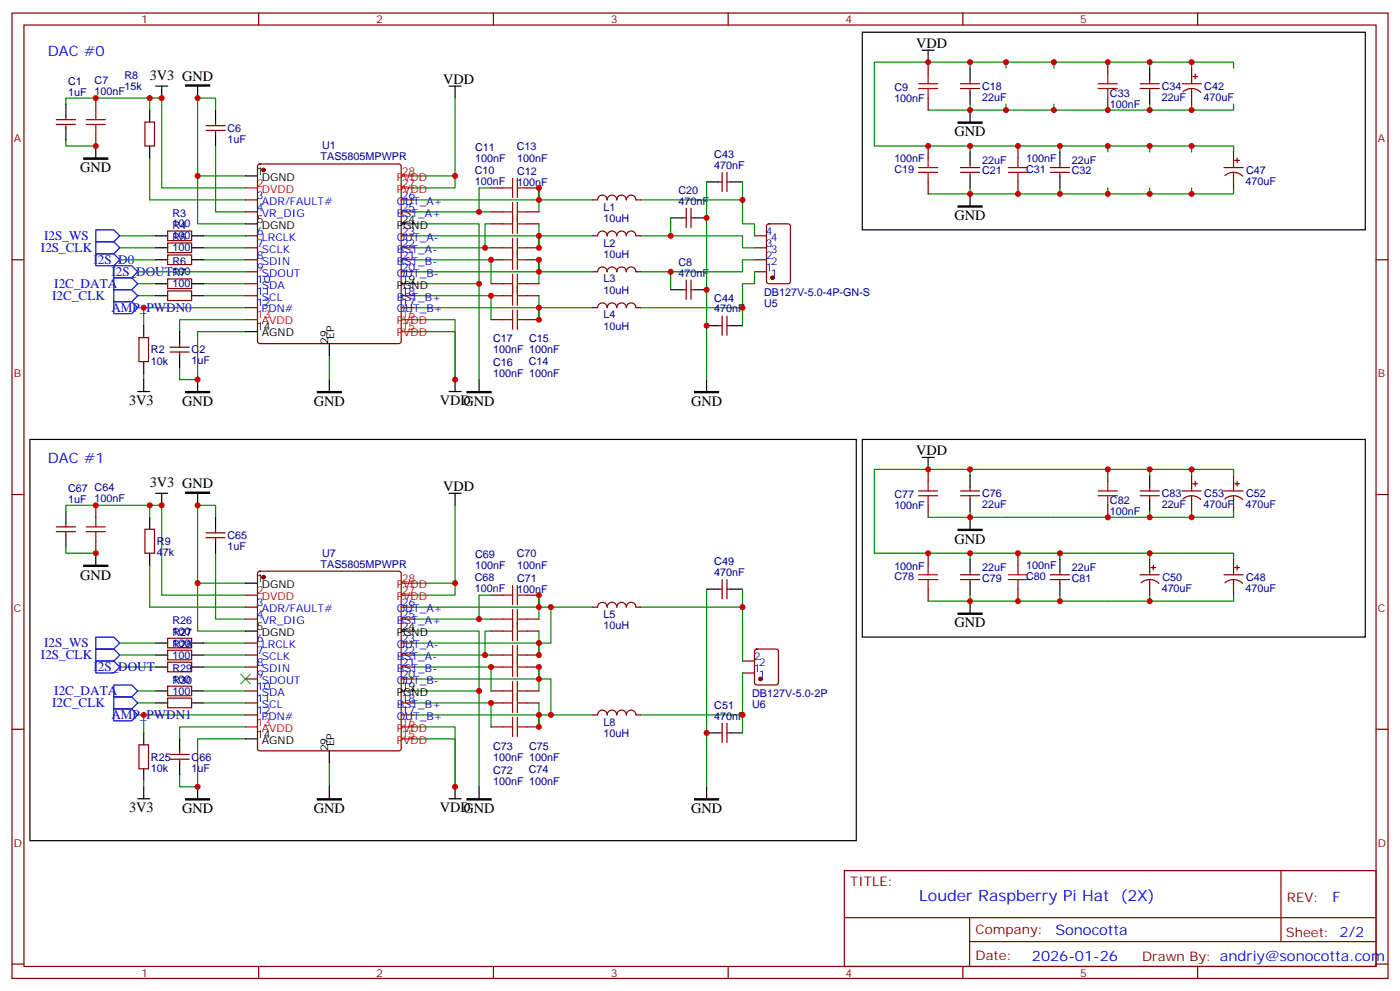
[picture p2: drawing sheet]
<svg xmlns="http://www.w3.org/2000/svg" width="412mm" height="292mm" viewBox="0 0 412 292" stroke-linecap="round" stroke-linejoin="round" font-family="sans-serif">
<g fill="none" stroke="#870000" stroke-width=".35">
<path d="M3.5 3.8h405.4v284.4h-405.4zM7.1 7.4h398.2v277.3h-398.2zM76.2 3.8v3.6M145.3 3.8v3.6M214.5 3.8v3.6M273.4 18.3v3.5M283.6 3.8v3.6M326.3 18.3v3.5M352.8 3.8v3.6M16.6 36.7h5.6M16.6 35.2h5.6M19.4 34.2v1"/>
<path d="M19.4 36.7v1M28.2 28.9v3.5M28.2 39.5v3.5M42.7 35.9h2.8v7.1h-2.8zM60.7 38.4h5.6M60.7 37h5.6M63.5 35.9v1.1M63.5 38.4v1.1M273.4 28.9v3.5M282.9 26.1h5.7M282.9 24.7h5.7M285.8 23.6v1.1"/>
<path d="M285.8 26.1v1M326.3 28.9v3.5M335.8 26.1h5.7M335.8 24.7h5.7M338.7 23.6v1.1M338.7 26.1v1M348.2 24.7h5.6M348.5 27a3.8 3.8 0 0 1 5.2 .2M351 20.1v4.6M351 26.1v4.6M351.4 22.5h1.4M352.1 21.8v1.4"/>
<path d="M72.3 58.9h3.5M76.1 48.5l.5-.2h40.9l.5 .2 .2 .5v51.5l-.3 .5-.4 .2h-40.9l-.5-.2-.3-.5v-51.5zM118.2 58.9h3.5M144.6 55.4h3.6M155.2 55.4h3.5M174.6 58.9h1.4M176 58.9a1.41 1.41 0 0 1 1.5-1.4 1.41 1.41 0 0 1 1.4 1.4M178.9 58.9a1.41 1.41 0 0 1 1.4-1.4 1.41 1.41 0 0 1 1.4 1.4M181.7 58.9a1.41 1.41 0 0 1 1.4-1.4 1.41 1.41 0 0 1 1.4 1.4M184.5 58.9a1.41 1.41 0 0 1 1.4-1.4 1.41 1.41 0 0 1 1.4 1.4h1.4M211.7 53.6h1M212.7 50.8v5.6"/>
<path d="M214.1 50.8v5.6M214.1 53.6h1.1M273.4 43v3.5M273.4 53.6v3.5M282.9 49.4h5.7M282.9 50.8h5.7M285.8 48.3v1.1M285.8 50.8v1M299.9 43v3.5M299.9 53.6v3.5M309.4 49.4h5.6M309.4 50.8h5.6"/>
<path d="M312.2 48.3v1.1M312.2 50.8v1M360.5 49.4h5.7M360.8 51.7a3.8 3.8 0 0 1 5.3 .2M363.4 44.8v4.6M363.4 50.8v4.6M363.7 47.2h1.4M364.4 46.5v1.4M3.5 76.5h3.6M49.4 75.1h7v2.8h-7zM49.4 71.6h7v2.8h-7zM49.4 68.1h7v2.8h-7z"/>
<path d="M72.3 76.5h3.5M72.3 73h3.5M72.3 62.4h3.5M72.3 69.5h3.5M118.2 76.5h3.5M118.2 73h3.5M118.2 62.4h3.5M118.2 69.5h3.5M144.6 76.5h3.6M144.6 65.9h3.6M144.6 73h3.6M144.6 62.4h3.6"/>
<path d="M155.2 76.5h3.5M155.2 65.9h3.5M155.2 73h3.5M155.2 62.4h3.5M174.6 69.5h1.4a1.41 1.41 0 0 1 1.5-1.4 1.41 1.41 0 0 1 1.4 1.4 1.41 1.41 0 0 1 1.4-1.4 1.41 1.41 0 0 1 1.4 1.4 1.41 1.41 0 0 1 1.4-1.4 1.41 1.41 0 0 1 1.4 1.4 1.41 1.41 0 0 1 1.4-1.4 1.41 1.41 0 0 1 1.4 1.4h1.4M201.1 64.2h1M202.1 61.3v5.7M203.6 61.3v5.7M203.6 64.2h1M222.2 76.5h3.6M222.2 73h3.6M222.2 69.5h3.6"/>
<path d="M226 66.1l.5-.2h5.6l.7 .5v16.5l-.4 .6-5.9 .1-.7-.5v-16.5zM405.3 76.5h3.6M40.9 99.4h2.8v7.1h-2.8zM49.4 85.7h7v2.8h-7zM49.4 82.2h7v2.8h-7zM72.3 83.6h3.5M72.3 87.1h3.5M72.3 80h3.5M72.3 90.6h3.5M118.2 87.1h3.5M118.2 80h3.5M118.2 90.6h3.5"/>
<path d="M144.6 83.6h3.6M144.6 94.2h3.6M144.6 87.1h3.6M155.2 83.6h3.5M155.2 94.2h3.5M155.2 87.1h3.5M174.6 80h1.4a1.41 1.41 0 0 1 1.5-1.4 1.41 1.41 0 0 1 1.4 1.5 1.41 1.41 0 0 1 1.4-1.5 1.41 1.41 0 0 1 1.4 1.5 1.41 1.41 0 0 1 1.4-1.5 1.41 1.41 0 0 1 1.4 1.5 1.41 1.41 0 0 1 1.4-1.5 1.41 1.41 0 0 1 1.4 1.5l1.4-.1M174.6 90.6h1.4a1.41 1.41 0 0 1 1.5-1.4 1.41 1.41 0 0 1 1.4 1.4 1.41 1.41 0 0 1 1.4-1.4 1.41 1.41 0 0 1 1.4 1.4 1.41 1.41 0 0 1 1.4-1.4 1.41 1.41 0 0 1 1.4 1.4 1.41 1.41 0 0 1 1.4-1.4 1.41 1.41 0 0 1 1.4 1.4h1.4M201.1 85.3h1M202.1 82.5v5.7M203.6 82.5v5.7M203.6 85.3h1"/>
<path d="M211.7 95.9h1M212.7 93.1v5.6M214.1 93.1v5.6M214.1 95.9h1.1M222.2 80h3.6M50.1 103.7h5.6M50.1 102.3h5.6M52.9 101.2v1.1M52.9 103.7v1M273.4 138.3v3.5M326.3 138.3v3.5M3.5 145.7h3.6"/>
<path d="M16.6 156.6h5.6M16.6 155.2h5.6M19.4 154.1v1.1M19.4 156.6v1.1M28.2 148.8v3.6M28.2 159.4v3.5M42.7 155.9h2.8v7h-2.8zM60.7 158.4h5.6M60.7 157h5.6M63.5 155.9v1.1M63.5 158.4v1M273.4 148.8v3.6"/>
<path d="M282.9 144.6h5.7M282.9 146h5.7M285.8 143.5v1.1M285.8 146v1.1M326.3 148.8v3.6M335.8 144.6h5.7M335.8 146h5.7M338.7 143.5v1.1M338.7 146v1.1M348.2 144.6h5.6M348.5 147a3.8 3.8 0 0 1 5.2 .2M351 140v4.6"/>
<path d="M351 146v4.6M351.4 142.5h1.4M352.1 141.8v1.4M360.5 144.6h5.7M360.8 147a3.8 3.8 0 0 1 5.3 .2M363.4 140v4.6M363.4 146v4.6M363.7 142.5h1.4M364.4 141.8v1.4M405.3 145.7h3.6M72.3 178.8h3.5M76.1 168.4l.5-.2h40.9l.5 .2 .2 .5v51.6l-.3 .4-.4 .3h-40.9l-.5-.3-.3-.4v-51.6z"/>
<path d="M118.2 178.8h3.5M144.6 175.3h3.6M155.2 175.3h3.5M174.6 178.8h1.4a1.41 1.41 0 0 1 1.5-1.4 1.41 1.41 0 0 1 1.4 1.4 1.41 1.41 0 0 1 1.4-1.4 1.41 1.41 0 0 1 1.4 1.4 1.41 1.41 0 0 1 1.4-1.4 1.41 1.41 0 0 1 1.4 1.4 1.41 1.41 0 0 1 1.4-1.4 1.41 1.41 0 0 1 1.4 1.4h1.4M211.7 173.5h1M212.7 170.7v5.7M214.1 170.7v5.7M214.1 173.5h1.1M273.4 162.9v3.6M273.4 173.5v3.6M282.9 169.3h5.7M282.9 170.7h5.7"/>
<path d="M285.8 168.2v1.1M285.8 170.7v1.1M299.9 162.9v3.6M299.9 173.5v3.6M309.4 169.3h5.6M309.4 170.7h5.6M312.2 168.2v1.1M312.2 170.7v1.1M335.8 169.3h5.7M336.1 171.7a3.8 3.8 0 0 1 5.3 .1M338.7 164.7v4.6M338.7 170.7v4.6"/>
<path d="M339 167.2h1.4M339.7 166.5v1.4M360.5 169.3h5.7M360.8 171.7a3.8 3.8 0 0 1 5.3 .1M363.4 164.7v4.6M363.4 170.7v4.6M363.7 167.2h1.4M364.4 166.5v1.4M49.4 188h7v2.8h-7zM49.4 191.5h7v2.8h-7zM49.4 195.1h7v2.8h-7zM72.3 182.4h3.5"/>
<path d="M72.3 189.4h3.5M72.3 192.9h3.5M72.3 196.5h3.5M72.3 200h3.5M118.2 182.4h3.5M118.2 189.4h3.5M118.2 192.9h3.5M118.2 196.5h3.5M118.2 200h3.5M144.6 182.4h3.6M144.6 192.9h3.6M144.6 196.5h3.6"/>
<path d="M144.6 185.9h3.6M155.2 182.4h3.5M155.2 192.9h3.5M155.2 196.5h3.5M155.2 185.9h3.5M218.7 194.7h3.5M218.7 198.2h3.5M222.5 191.4l.5-.2h5.6l.7 .4v9.4l-.5 .7-5.8 .1-.7-.5-.1-9.4zM3.5 214.8h3.6M40.9 219.4h2.8v7h-2.8zM49.4 202.1h7v2.8h-7zM49.4 205.6h7v2.9h-7z"/>
<path d="M72.3 203.5h3.5M72.3 207h3.5M72.3 210.6h3.5M118.2 207h3.5M118.2 210.6h3.5M144.6 203.5h3.6M144.6 207h3.6M144.6 214.1h3.6M155.2 203.5h3.5M155.2 207h3.5M155.2 214.1h3.5M174.6 210.6h1.4a1.41 1.41 0 0 1 1.5-1.4 1.41 1.41 0 0 1 1.4 1.4 1.41 1.41 0 0 1 1.4-1.4 1.41 1.41 0 0 1 1.4 1.4 1.41 1.41 0 0 1 1.4-1.4 1.41 1.41 0 0 1 1.4 1.4 1.41 1.41 0 0 1 1.4-1.4 1.41 1.41 0 0 1 1.4 1.4h1.4"/>
<path d="M211.7 215.9h1M212.7 213v5.7M214.1 213v5.7M214.1 215.9h1.1M405.3 214.8h3.6M50.1 223.6h5.6M50.1 222.2h5.6M52.9 221.2v1M52.9 223.6v1.1M248.7 256.4h156.6v28.3h-156.6zM377.3 256.5v20.8M248.7 270.3h156.5"/>
<path d="M285.6 277.3h119.6M285.6 270.3v14.1M3.5 284h3.6M76.2 284.7v3.5M145.3 284.7v3.5M214.5 284.7v3.5M283.6 284.7v3.5M352.8 284.7v3.5M405.3 284h3.6"/>
</g>
<g fill="none" stroke="#008700" stroke-width=".35">
<path d="M285.8 18.3v1.8M296.3 18.3h14.1v1.8M310.4 18.3h28.3v1.8M338.7 18.3h12.3v1.8M351 18.3h12.4v1.8M19.4 30.7v-1.8h24.7v3.5M44.1 28.9h3.5v26.5h24.7M63.5 32.4v-3.5h-5.3v22.9h14.1M134.1 28.9v26.5h-12.4M273.4 32.4h22.9M285.8 30.7v1.7M296.3 20.1v-1.8h-38.8v24.7h28.3v1.8"/>
<path d="M296.3 30.7v1.7h14.1v-1.7M338.7 30.7v1.7h-28.3M351 30.7v1.7h-12.3M363.4 30.7v1.7h-12.4M19.4 41.2v1.8h8.8M44.1 46.5v12.4h28.2M58.2 51.8v14.1h14.1M63.5 43v19.4h8.8M121.7 51.8h12.4M121.7 58.9h37M144.6 55.4h-3.5v7M174.6 58.9h-15.9v-3.5v7"/>
<path d="M188.7 58.9h30v7h3.5v3.6M208.1 53.6v58.2M218.7 53.6v5.3M285.8 55.4v1.7h-12.4M285.8 43h26.4v1.8M312.2 43h14.1v1.8M312.2 55.4v1.7h-26.4M326.3 43h12.4v1.8M326.3 55.4v1.7h-14.1M338.7 55.4v1.7h-12.4M338.7 43h24.7v1.8M351 43v1.8"/>
<path d="M351 55.4v1.7M363.4 55.4v1.7h-24.7M35.3 76.5h10.6M35.3 69.5h10.6M35.3 73h10.6M60 76.5h12.3M60 69.5h12.3M60 73h12.3M121.7 65.9h19.4v17.7M121.7 73h22.9M121.7 76.5h22.9v7.1M121.7 62.4h22.9"/>
<path d="M121.7 69.5h37M144.6 65.9h-1.7v7.1M158.7 65.9v7.1v-3.5h15.9M188.7 69.5h30v3.5h3.5M197.6 64.2v5.3M222.2 76.5h-3.5v3.5h-30M40.6 87.1h5.3M40.6 83.6h5.3M40.6 90.6h31.7M40.6 80h31.7M42.3 90.6v5.3M60 87.1h12.3"/>
<path d="M60 83.6h12.3M72.3 94.2h-19.4v3.5M72.3 97.7h-14.1v14.1h-5.3v-3.5M121.7 94.2h12.4v17.6v-14.1h-12.4M121.7 83.6h19.4v28.2M121.7 87.1h22.9v7.1M121.7 90.6h52.9M121.7 80h37M158.7 87.1v7.1M174.6 80h-15.9v-3.5v7.1M197.6 80v5.3M218.7 90.6v5.3"/>
<path d="M222.2 80v3.6h-3.5v7h-30M42.3 110v1.8M97 104.7v7.1M285.8 138.3v1.7M338.7 138.3h12.3v1.7M351 138.3h12.4v1.7M19.4 150.6v-1.8h28.2v26.5h24.7M44.1 148.8v3.6M63.5 152.4v-3.6h-5.3v23h14.1M134.1 148.8v26.5h-12.4M285.8 150.6v1.8M338.7 150.6v1.8h-65.3"/>
<path d="M338.7 140v-1.7h-81.2v24.6h28.3v1.8M351 150.6v1.8h-12.3M363.4 150.6v1.8h-12.4M19.4 161.2v1.7h8.8M44.1 166.5v12.3h28.2M58.2 171.8v14.1h14.1M63.5 162.9v19.5h8.8M121.7 171.8h12.4M121.7 178.8h37M144.6 175.3h-3.5v7.1M162.3 178.8v10.6h-40.6M174.6 178.8h-15.9v-3.5v7.1"/>
<path d="M188.7 178.8h30v15.9M208.1 173.5v58.2M218.7 173.5v5.3M285.8 162.9h26.4v1.8M285.8 175.3v1.8h-12.4M312.2 175.3v1.8h-26.4M312.2 162.9h26.5v1.8M338.7 162.9h24.7v1.8M338.7 175.3v1.8h-26.5M363.4 175.3v1.8h-24.7M35.3 189.4h10.6M35.3 196.5h10.6"/>
<path d="M35.3 192.9h10.6M60 189.4h12.3M60 196.5h12.3M60 192.9h12.3M121.7 192.9h22.9M121.7 185.9h19.4v17.6M121.7 200h40.6v10.6M121.7 196.5h22.9v7M121.7 182.4h22.9M144.6 185.9h-1.7v7M158.7 185.9v7M158.7 196.5v7"/>
<path d="M218.7 198.2v12.4h-30M40.6 210.6h31.7M40.6 203.5h5.3M40.6 207h5.3M42.3 210.6v5.3M60 203.5h12.3M60 207h12.3M72.3 217.6h-14.1v14.1h-5.3v-3.5M72.3 214.1h-19.4v3.5M121.7 207h22.9v7.1M121.7 214.1h12.4v17.6v-14.1h-12.4M121.7 203.5h19.4v28.2"/>
<path d="M121.7 210.6h52.9M158.7 207v7.1M218.7 210.6v5.3M42.3 230v1.7M97 224.7v7"/>
</g>
<g fill="#000" stroke="#000" stroke-width=".35">
<path d="M54.7 25h7v.4h-7zM282.2 35.9h7.1v.4h-7.1zM24.7 46.5h7v.4h-7zM282.2 60.6h7.1v.4h-7.1zM54.7 115.3h7v.4h-7zM93.5 115.3h7v.4h-7zM137.6 115.3h7v.4h-7zM204.6 115.3h7.1v.4h-7.1zM54.7 145h7v.3h-7zM282.2 155.9h7.1v.3h-7.1zM24.7 166.5h7v.3h-7zM282.2 180.6h7.1v.3h-7.1z"/>
<path d="M54.7 235.3h7v.3h-7zM93.5 235.3h7v.3h-7zM137.6 235.3h7v.3h-7zM204.6 235.3h7.1v.3h-7.1z"/>
</g>
<g fill="none" stroke="#000" stroke-width=".35">
<path d="M254 9.5h148.2v58.2h-148.2zM271.6 14.8h3.6M273.4 14.8v3.5M19.4 30.7v3.5M19.4 37.7v3.5M44.1 32.4v3.5M45.9 25.4h3.5M47.6 25.4v3.5M58.2 25.4v3.5M63.5 32.4v3.5M63.5 39.5v3.5M132.3 25.4h3.5"/>
<path d="M134.1 25.4v3.5M285.8 20.1v3.5M285.8 27.1v3.6M285.8 32.4v3.5M338.7 20.1v3.5M338.7 27.1v3.6M28.2 43v3.5M44.1 43v3.5M72.3 51.8h3.5M208.1 53.6h3.6M215.2 53.6h3.5M285.8 44.8v3.5"/>
<path d="M285.8 51.8v3.6M285.8 57.1v3.5M312.2 44.8v3.5M312.2 51.8v3.6M45.9 76.5h3.5M45.9 73h3.5M45.9 69.5h3.5M56.4 76.5h3.6M56.4 73h3.6M56.4 69.5h3.6M72.3 65.9h3.5M118.2 65.9h3.5"/>
<path d="M197.6 64.2h3.5M204.6 64.2h3.5M42.3 95.9v3.5M45.9 87.1h3.5M45.9 83.6h3.5M52.9 97.7v3.5M56.4 87.1h3.6M56.4 83.6h3.6M72.3 97.7h3.5M118.2 83.6h3.5M197.6 85.3h3.5M204.6 85.3h3.5"/>
<path d="M208.1 95.9h3.6M215.2 95.9h3.5M40.6 115.3h3.5M42.3 106.5v3.5M42.3 111.8v3.5M52.9 104.7v3.6M58.2 111.8v3.5M97 101.2v3.5M97 111.8v3.5M132.3 115.3h3.5M134.1 111.8v3.5M141.1 111.8v3.5"/>
<path d="M208.1 111.8v3.5M8.8 129.4h243.4v118.2h-243.4zM254 129.4h148.2v58.2h-148.2zM271.6 134.7h3.6M273.4 134.7v3.6M19.4 150.6v3.5M19.4 157.7v3.5M44.1 152.4v3.5M45.9 145.3h3.5M47.6 145.3v3.5M58.2 145.3v3.5M63.5 152.4v3.5"/>
<path d="M63.5 159.4v3.5M132.3 145.3h3.5M134.1 145.3v3.5M285.8 140v3.5M285.8 147.1v3.5M285.8 152.4v3.5M338.7 140v3.5M338.7 147.1v3.5M28.2 162.9v3.6M44.1 162.9v3.6M72.3 171.8h3.5M208.1 173.5h3.6"/>
<path d="M215.2 173.5h3.5M285.8 164.7v3.5M285.8 171.8v3.5M285.8 177.1v3.5M312.2 164.7v3.5M312.2 171.8v3.5M45.9 189.4h3.5M45.9 192.9h3.5M45.9 196.5h3.5M56.4 189.4h3.6M56.4 192.9h3.6M56.4 196.5h3.6"/>
<path d="M72.3 185.9h3.5M118.2 185.9h3.5M42.3 215.9v3.5M45.9 203.5h3.5M45.9 207h3.5M52.9 217.6v3.6M56.4 203.5h3.6M56.4 207h3.6M72.3 217.6h3.5M118.2 203.5h3.5M208.1 215.9h3.6M215.2 215.9h3.5"/>
<path d="M40.6 235.3h3.5M42.3 226.4v3.6M42.3 231.7v3.6M52.9 224.7v3.5M58.2 231.7v3.6M97 221.2v3.5M97 231.7v3.6M132.3 235.3h3.5M134.1 231.7v3.6M141.1 231.7v3.6M208.1 231.7v3.6"/>
</g>
<g fill="none" stroke="#00f" stroke-width=".35">
<path d="M28.2 67.7h5.3l1.8 1.8-1.8 1.7h-5.3zM28.2 71.2h5.3l1.8 1.8-1.8 1.8h-5.3zM28.2 74.8h5.3l1.8 1.7-1.8 1.8h-5.3zM33.5 78.3h5.3l1.8 1.7-1.8 1.8h-5.3zM33.5 81.8h5.3l1.8 1.8-1.8 1.7h-5.3zM33.5 85.3h5.3l1.8 1.8-1.8 1.8h-5.3zM33.5 88.9h5.3l1.8 1.7-1.8 1.8h-5.3zM28.2 194.7h5.3l1.8 1.8-1.8 1.7h-5.3zM28.2 191.2h5.3l1.8 1.7-1.8 1.8h-5.3zM28.2 187.6h5.3l1.8 1.8-1.8 1.8h-5.3zM33.5 208.8h5.3l1.8 1.8-1.8 1.7h-5.3zM33.5 205.3h5.3l1.8 1.7-1.8 1.8h-5.3z"/>
<path d="M33.5 201.8h5.3l1.8 1.7-1.8 1.8h-5.3z"/>
</g>
<g fill="none" stroke="#a10000" stroke-width=".35">
<path d="M25.4 36.7h5.6M25.4 35.2h5.6M28.2 32.4v2.8M28.2 36.7v2.8M270.6 26.1h5.6M270.6 24.7h5.6M273.4 21.8v2.9M273.4 26.1v2.8M323.5 26.1h5.6M323.5 24.7h5.6M326.3 21.8v2.9M326.3 26.1v2.8"/>
<path d="M148.2 55.4h2.8M151 52.5v5.7M151 59.6v9.2M152.4 52.5v5.7M152.4 59.6v9.2M152.4 55.4h2.8M270.6 49.4h5.6M270.6 50.8h5.6M273.4 46.5v2.9M273.4 50.8v2.8M297 49.4h5.7M297 50.8h5.7"/>
<path d="M299.9 46.5v2.9M299.9 50.8v2.8M148.2 76.5h2.8M148.2 65.9h2.8M148.2 73h2.8M148.2 62.4h2.8M151 70.2v9.1M152.4 70.2v9.1M152.4 76.5h2.8M152.4 65.9h2.8M152.4 73h2.8M152.4 62.4h2.8"/>
<path d="M148.2 83.6h2.8M148.2 94.2h2.8M148.2 87.1h2.8M151 80.8v9.1M151 91.3v5.7M152.4 83.6h2.8M152.4 80.8v9.1M152.4 91.3v5.7M152.4 94.2h2.8M152.4 87.1h2.8M25.4 156.6h5.6M25.4 155.2h5.6"/>
<path d="M28.2 152.4v2.8M28.2 156.6v2.8M270.6 146h5.6M270.6 144.6h5.6M273.4 141.8v2.8M273.4 146v2.8M323.5 146h5.6M323.5 144.6h5.6M326.3 141.8v2.8M326.3 146v2.8M148.2 175.3h2.8M151 172.5v5.6"/>
<path d="M151 179.5v9.2M152.4 172.5v5.6M152.4 179.5v9.2M152.4 175.3h2.8M270.6 169.3h5.6M270.6 170.7h5.6M273.4 166.5v2.8M273.4 170.7v2.8M297 169.3h5.7M297 170.7h5.7M299.9 166.5v2.8M299.9 170.7v2.8"/>
<path d="M148.2 182.4h2.8M148.2 192.9h2.8M148.2 185.9h2.8M148.2 196.5h2.8M151 190.1v9.2M152.4 190.1v9.2M152.4 182.4h2.8M152.4 192.9h2.8M152.4 185.9h2.8M152.4 196.5h2.8M148.2 207h2.8M148.2 214.1h2.8"/>
<path d="M148.2 203.5h2.8M151 200.7v9.2M151 211.3v5.6M152.4 200.7v9.2M152.4 211.3v5.6M152.4 207h2.8M152.4 214.1h2.8M152.4 203.5h2.8"/>
</g>
<g fill="#870000" stroke="#870000" stroke-width=".35">
<circle cx="77.6" cy="50.1" r=".53"/>
<circle cx="77.6" cy="170" r=".53"/>
<circle cx="227.5" cy="81.8" r=".53"/>
<circle cx="224" cy="200" r=".53"/>
</g>
<path d="M72.3 55.4h3.5M118.2 55.4h3.5M118.2 51.8h3.5M72.3 94.2h3.5M118.2 94.2h3.5M118.2 97.7h3.5M72.3 175.3h3.5M118.2 175.3h3.5M118.2 171.8h3.5M72.3 214.1h3.5M118.2 214.1h3.5M118.2 217.6h3.5" fill="none" stroke="#f00" stroke-width=".35"/>
<path d="M70.9 198.6l2.8 2.8M73.7 198.6l-2.8 2.8" fill="none" stroke="#3c3" stroke-width=".35"/>
<g fill="#c00">
<circle cx="312.2" cy="57.1" r=".88"/>
<circle cx="299.9" cy="57.1" r=".88"/>
<circle cx="312.2" cy="43" r=".88"/>
<circle cx="299.9" cy="43" r=".88"/>
<circle cx="296.3" cy="18.3" r=".88"/>
<circle cx="338.7" cy="57.1" r=".88"/>
<circle cx="338.7" cy="43" r=".88"/>
<circle cx="351" cy="32.4" r=".88"/>
<circle cx="326.3" cy="57.1" r=".88"/>
<circle cx="326.3" cy="43" r=".88"/>
<circle cx="351" cy="18.3" r=".88"/>
<circle cx="338.7" cy="32.4" r=".88"/>
<circle cx="338.7" cy="18.3" r=".88"/>
<circle cx="326.3" cy="18.3" r=".88"/>
<circle cx="310.4" cy="18.3" r=".88"/>
<circle cx="326.3" cy="32.4" r=".88"/>
<circle cx="310.4" cy="32.4" r=".88"/>
<circle cx="134.1" cy="111.8" r=".88"/>
<circle cx="285.8" cy="57.1" r=".88"/>
<circle cx="285.8" cy="43" r=".88"/>
<circle cx="273.4" cy="43" r=".88"/>
<circle cx="134.1" cy="51.8" r=".88"/>
<circle cx="273.4" cy="18.3" r=".88"/>
<circle cx="285.8" cy="18.3" r=".88"/>
<circle cx="285.8" cy="32.4" r=".88"/>
<circle cx="144.6" cy="76.5" r=".88"/>
<circle cx="144.6" cy="87.1" r=".88"/>
<circle cx="142.9" cy="73" r=".88"/>
<circle cx="141.1" cy="62.4" r=".88"/>
<circle cx="28.2" cy="28.9" r=".88"/>
<circle cx="28.2" cy="43" r=".88"/>
<circle cx="42.3" cy="90.6" r=".88"/>
<circle cx="58.2" cy="111.8" r=".88"/>
<circle cx="58.2" cy="51.8" r=".88"/>
<circle cx="141.1" cy="83.6" r=".88"/>
<circle cx="58.2" cy="28.9" r=".88"/>
<circle cx="158.8" cy="58.9" r=".88"/>
<circle cx="158.8" cy="69.5" r=".88"/>
<circle cx="158.8" cy="55.4" r=".88"/>
<circle cx="158.8" cy="73" r=".88"/>
<circle cx="158.8" cy="80" r=".88"/>
<circle cx="158.8" cy="76.5" r=".88"/>
<circle cx="158.8" cy="90.6" r=".88"/>
<circle cx="158.8" cy="94.2" r=".88"/>
<circle cx="296.3" cy="32.4" r=".88"/>
<circle cx="351" cy="43" r=".88"/>
<circle cx="351" cy="57.1" r=".88"/>
<circle cx="47.6" cy="148.8" r=".88"/>
<circle cx="158.8" cy="214.1" r=".88"/>
<circle cx="158.8" cy="210.6" r=".88"/>
<circle cx="158.8" cy="196.5" r=".88"/>
<circle cx="158.8" cy="200" r=".88"/>
<circle cx="158.8" cy="192.9" r=".88"/>
<circle cx="158.8" cy="175.3" r=".88"/>
<circle cx="158.8" cy="189.4" r=".88"/>
<circle cx="158.8" cy="178.8" r=".88"/>
<circle cx="58.2" cy="148.8" r=".88"/>
<circle cx="141.1" cy="203.5" r=".88"/>
<circle cx="58.2" cy="171.8" r=".88"/>
<circle cx="58.2" cy="231.7" r=".88"/>
<circle cx="42.3" cy="210.6" r=".88"/>
<circle cx="28.2" cy="162.9" r=".88"/>
<circle cx="28.2" cy="148.8" r=".88"/>
<circle cx="141.1" cy="182.4" r=".88"/>
<circle cx="142.9" cy="192.9" r=".88"/>
<circle cx="144.6" cy="207" r=".88"/>
<circle cx="144.6" cy="196.5" r=".88"/>
<circle cx="285.8" cy="152.4" r=".88"/>
<circle cx="285.8" cy="138.3" r=".88"/>
<circle cx="273.4" cy="138.3" r=".88"/>
<circle cx="134.1" cy="171.8" r=".88"/>
<circle cx="273.4" cy="162.9" r=".88"/>
<circle cx="285.8" cy="162.9" r=".88"/>
<circle cx="285.8" cy="177.1" r=".88"/>
<circle cx="134.1" cy="231.7" r=".88"/>
<circle cx="326.3" cy="152.4" r=".88"/>
<circle cx="326.3" cy="138.3" r=".88"/>
<circle cx="338.7" cy="138.3" r=".88"/>
<circle cx="338.7" cy="152.4" r=".88"/>
<circle cx="351" cy="138.3" r=".88"/>
<circle cx="351" cy="152.4" r=".88"/>
<circle cx="338.7" cy="162.9" r=".88"/>
<circle cx="299.9" cy="162.9" r=".88"/>
<circle cx="312.2" cy="162.9" r=".88"/>
<circle cx="299.9" cy="177.1" r=".88"/>
<circle cx="312.2" cy="177.1" r=".88"/>
<circle cx="162.3" cy="178.8" r=".88"/>
<circle cx="162.3" cy="210.6" r=".88"/>
<circle cx="44.1" cy="28.9" r=".88"/>
<circle cx="47.6" cy="28.9" r=".88"/>
<circle cx="44.1" cy="148.8" r=".88"/>
<circle cx="338.7" cy="177.1" r=".88"/>
<circle cx="218.7" cy="90.6" r=".88"/>
<circle cx="197.6" cy="80" r=".88"/>
<circle cx="197.6" cy="69.5" r=".88"/>
<circle cx="218.7" cy="58.9" r=".88"/>
<circle cx="208.1" cy="85.3" r=".88"/>
<circle cx="208.1" cy="64.2" r=".88"/>
<circle cx="208.1" cy="95.9" r=".88"/>
<circle cx="218.7" cy="210.6" r=".88"/>
<circle cx="218.7" cy="178.8" r=".88"/>
<circle cx="208.1" cy="215.9" r=".88"/>
</g>
<text font-size="4.6" fill="#00f" x="270.8" y="265.5">Louder Raspberry Pi Hat (2X)</text>
<g font-size="4.2" fill="#00f">
<text x="14.1" y="16.5">DAC #0</text>
<text x="14.1" y="136.5">DAC #1</text>
<text x="392.5" y="265.7">F</text>
<text x="310.9" y="275.3">Sonocotta</text>
<text x="304" y="283.1">2026-01-26</text>
</g>
<g font-size="4.2">
<text x="269.9" y="14.1">VDD</text>
<text x="44.1" y="23.6">3V3 GND</text>
<text x="130.5" y="24.7">VDD</text>
<text x="281.2" y="40.2">GND</text>
<text x="23.6" y="50.8">GND</text>
<text x="281.2" y="64.9">GND</text>
<text x="38" y="119.2">3V3</text>
<text x="53.6" y="119.6">GND</text>
<text x="92.4" y="119.6">GND</text>
<text x="129.5" y="119.2">VDD</text>
<text x="136.5" y="119.6">GND</text>
<text x="203.6" y="119.6">GND</text>
<text x="269.9" y="134">VDD</text>
<text x="44.1" y="143.5">3V3 GND</text>
<text x="130.5" y="144.6">VDD</text>
<text x="281.2" y="160.1">GND</text>
<text x="23.6" y="170.7">GND</text>
<text x="281.2" y="184.8">GND</text>
<text x="38" y="239.2">3V3</text>
<text x="53.6" y="239.5">GND</text>
<text x="92.4" y="239.5">GND</text>
<text x="129.5" y="239.2">VDD</text>
<text x="136.5" y="239.5">GND</text>
<text x="203.6" y="239.5">GND</text>
</g>
<g font-size="3.9" fill="#00f">
<text x="13" y="70.7">I2S_WS</text>
<text x="12.1" y="74.3">I2S_CLK</text>
<text x="27.5" y="77.8">I2S_D0</text>
<text x="32.8" y="81.3">I2S_DOUT</text>
<text x="15.4" y="88.3">I2C_CLK</text>
<text x="16" y="84.8">I2C_DATA</text>
<text x="32.8" y="91.9">AMP_PWDN0</text>
<text x="13" y="190.6">I2S_WS</text>
<text x="12.1" y="194.2">I2S_CLK</text>
<text x="27.5" y="197.7">I2S_DOUT</text>
<text x="15.4" y="208.3">I2C_CLK</text>
<text x="16" y="204.7">I2C_DATA</text>
<text x="32.8" y="211.9">AMP_PWDN1</text>
</g>
<g font-size="3.9" fill="#800">
<text x="250.5" y="261">TITLE:</text>
<text x="379.1" y="265.7">REV:</text>
<text x="287.4" y="275.2">Company:</text>
<text x="378.7" y="275.8">Sheet: 2/2</text>
<text x="287.4" y="282.9">Date:</text>
<text x="336.4" y="283">Drawn By: andriy@sonocotta.com</text>
</g>
<g font-size="3.2" fill="#800">
<text x="41.6" y="6.8">1</text>
<text x="110.8" y="6.8">2</text>
<text x="179.9" y="6.8">3</text>
<text x="249.1" y="6.8">4</text>
<text x="318.2" y="6.8">5</text>
<text x="4.1" y="41.9">A</text>
<text x="405.9" y="41.9">A</text>
<text x="4.1" y="111.1">B</text>
<text x="405.9" y="111.1">B</text>
<text x="4.1" y="180.2">C</text>
<text x="405.9" y="180.2">C</text>
<text x="4.1" y="249.4">D</text>
<text x="405.9" y="249.4">D</text>
<text x="41.6" y="287.7">1</text>
<text x="110.8" y="287.7">2</text>
<text x="179.9" y="287.7">3</text>
<text x="249.1" y="287.7">4</text>
<text x="318.2" y="287.7">5</text>
</g>
<g font-size="3.2" fill="#000080">
<text x="36.7" y="23.4">R8</text>
<text x="20.1" y="28.3">1uF</text>
<text x="20.1" y="25.1">C1</text>
<text x="27.9" y="27.9">100nF</text>
<text x="27.9" y="24.7">C7</text>
<text x="36.7" y="26.5">15k</text>
<text x="263.4" y="26.9">C9</text>
<text x="289.3" y="29.7">22uF</text>
<text x="289.3" y="26.5">C18</text>
<text x="326.9" y="28.6">C33</text>
<text x="342.2" y="29.7">22uF</text>
<text x="342.2" y="26.5">C34</text>
<text x="354.5" y="29.7">470uF</text>
<text x="354.7" y="26.4">C42</text>
<text x="263.4" y="30.1">100nF</text>
<text x="326.9" y="31.8">100nF</text>
<text x="67" y="38.9">C6</text>
<text x="67" y="42">1uF</text>
<text x="94.5" y="47.2">TAS5805MPWPR</text>
<text x="94.9" y="44">U1</text>
<text x="140" y="47.7">100nF</text>
<text x="140" y="44.4">C11</text>
<text x="152.2" y="44.1">C13</text>
<text x="152.3" y="47.7">100nF</text>
<text x="210.4" y="46.5">C43</text>
<text x="263.4" y="47.8">100nF</text>
<text x="302.2" y="47.6">100nF</text>
<text x="139.9" y="51.2">C10</text>
<text x="152.3" y="51.5">C12</text>
<text x="210.4" y="49.7">470nF</text>
<text x="263.4" y="51">C19</text>
<text x="289.3" y="48.2">22uF</text>
<text x="289.3" y="51.4">C21</text>
<text x="302.2" y="50.8">C31</text>
<text x="315.7" y="48.2">22uF</text>
<text x="315.7" y="51.4">C32</text>
<text x="367.1" y="51.1">C47</text>
<text x="139.9" y="54.5">100nF</text>
<text x="152.3" y="54.7">100nF</text>
<text x="199.8" y="57.1">C20</text>
<text x="366.9" y="54.4">470uF</text>
<text x="50.8" y="63.8">R3</text>
<text x="177.7" y="65.3">10uH</text>
<text x="177.7" y="62">L1</text>
<text x="199.8" y="60.3">470nF</text>
<text x="50.8" y="70.9">R5</text>
<text x="50.8" y="70.5">100</text>
<text x="50.8" y="67.3">R4</text>
<text x="50.8" y="67">100</text>
<text x="50.8" y="77.9">R6</text>
<text x="50.8" y="74">100</text>
<text x="177.7" y="75.9">10uH</text>
<text x="177.7" y="72.6">L2</text>
<text x="50.8" y="81.4">R7</text>
<text x="50.8" y="81.1">100</text>
<text x="177.7" y="83.2">L3</text>
<text x="199.8" y="81.5">470nF</text>
<text x="199.8" y="78.3">C8</text>
<text x="50.8" y="84.6">100</text>
<text x="177.7" y="86.5">10uH</text>
<text x="210.4" y="88.8">C44</text>
<text x="225.1" y="87.1">DB127V-5.0-4P-GN-S</text>
<text x="177.7" y="93.8">L4</text>
<text x="210.4" y="92">470nF</text>
<text x="225.1" y="90.3">U5</text>
<text x="145.3" y="100.8">C17</text>
<text x="155.8" y="100.9">C15</text>
<text x="177.7" y="97.1">10uH</text>
<text x="44.4" y="107.4">10k</text>
<text x="44.4" y="104.1">R2</text>
<text x="56.4" y="107.3">1uF</text>
<text x="56.4" y="104.1">C2</text>
<text x="145.3" y="104.1">100nF 100nF</text>
<text x="145.3" y="107.9">C16</text>
<text x="155.7" y="107.6">C14</text>
<text x="145.3" y="111.2">100nF 100nF</text>
<text x="20.1" y="148.2">1uF</text>
<text x="20.1" y="145">C67 C64</text>
<text x="27.9" y="147.9">100nF</text>
<text x="263.4" y="146.8">C77</text>
<text x="289.3" y="149.6">22uF</text>
<text x="289.3" y="146.4">C76</text>
<text x="326.9" y="148.6">C82</text>
<text x="342.2" y="149.6">22uF</text>
<text x="342.2" y="146.4">C83</text>
<text x="354.5" y="149.6">470uF</text>
<text x="354.7" y="146.4">C53</text>
<text x="366.9" y="149.6">470uF</text>
<text x="367.1" y="146.4">C52</text>
<text x="263.4" y="150">100nF</text>
<text x="326.9" y="151.8">100nF</text>
<text x="46.2" y="160.6">R9</text>
<text x="67" y="162">1uF</text>
<text x="67" y="158.8">C65</text>
<text x="46.2" y="163.7">47k</text>
<text x="94.5" y="167.2">TAS5805MPWPR</text>
<text x="94.9" y="163.9">U7</text>
<text x="140" y="167.6">100nF</text>
<text x="140" y="164.3">C69</text>
<text x="152.2" y="164.1">C70</text>
<text x="152.3" y="167.6">100nF</text>
<text x="210.4" y="166.5">C49</text>
<text x="263.4" y="167.8">100nF</text>
<text x="302.2" y="167.6">100nF</text>
<text x="139.9" y="171.1">C68</text>
<text x="152.3" y="171.4">C71</text>
<text x="210.4" y="169.7">470nF</text>
<text x="263.4" y="171">C78</text>
<text x="289.3" y="168.1">22uF</text>
<text x="289.3" y="171.3">C79</text>
<text x="302.2" y="170.8">C80</text>
<text x="315.7" y="168.1">22uF</text>
<text x="315.7" y="171.3">C81</text>
<text x="342.4" y="171.1">C50</text>
<text x="367.1" y="171.1">C48</text>
<text x="139.9" y="174.4">100nF</text>
<text x="152.3" y="174.7">100nF</text>
<text x="342.2" y="174.3">470uF</text>
<text x="366.9" y="174.3">470uF</text>
<text x="50.8" y="183.7">R26</text>
<text x="177.7" y="185.3">10uH</text>
<text x="177.7" y="182">L5</text>
<text x="50.8" y="186.9">100</text>
<text x="50.8" y="190.5">100</text>
<text x="50.8" y="187.3">R27</text>
<text x="50.8" y="190.8">R28</text>
<text x="50.8" y="194">100</text>
<text x="50.8" y="197.9">R29</text>
<text x="50.8" y="201">100</text>
<text x="50.8" y="201.4">R30</text>
<text x="50.8" y="204.6">100</text>
<text x="210.4" y="208.8">C51</text>
<text x="221.6" y="205.3">DB127V-5.0-2P</text>
<text x="221.6" y="208.5">U6</text>
<text x="177.7" y="213.7">L8</text>
<text x="210.4" y="212">470nF</text>
<text x="145.3" y="220.8">C73</text>
<text x="155.8" y="220.8">C75</text>
<text x="177.7" y="217">10uH</text>
<text x="44.4" y="227.4">10k</text>
<text x="44.4" y="224">R25</text>
<text x="56.4" y="227.3">1uF</text>
<text x="56.4" y="224.1">C66</text>
<text x="145.3" y="227.8">C72</text>
<text x="145.3" y="224">100nF 100nF</text>
<text x="155.7" y="227.6">C74</text>
<text x="145.3" y="231.1">100nF 100nF</text>
</g>
<g font-size="3.2">
<text x="75.7" y="51.5">1</text>
<text x="77.2" y="53.2">DGND</text>
<text x="75.7" y="65.6">5</text>
<text x="118.4" y="65.6">24</text>
<text x="77.2" y="67.3">DGND</text>
<text x="116.9" y="67.3">PGND</text>
<text x="118.4" y="83.2">19</text>
<text x="116.9" y="85">PGND</text>
<text x="75.7" y="97.3">14</text>
<text x="77.2" y="99.1">AGND</text>
<text x="96.7" y="101.4" transform="rotate(-90 96.7 101.4)">29</text>
<text x="98.4" y="99.9" transform="rotate(-90 98.4 99.9)">EP</text>
<text x="75.7" y="171.4">1</text>
<text x="77.2" y="173.2">DGND</text>
<text x="75.7" y="185.5">5</text>
<text x="118.4" y="185.5">24</text>
<text x="77.2" y="187.3">DGND</text>
<text x="116.9" y="187.3">PGND</text>
<text x="118.4" y="203.2">19</text>
<text x="116.9" y="204.9">PGND</text>
<text x="75.7" y="217.3">14</text>
<text x="77.2" y="219">AGND</text>
<text x="96.7" y="221.3" transform="rotate(-90 96.7 221.3)">29</text>
<text x="98.4" y="219.9" transform="rotate(-90 98.4 219.9)">EP</text>
</g>
<g font-size="3.2" fill="#f00">
<text x="116.9" y="53.2">PVDD</text>
<text x="118.4" y="51.5">28</text>
<text x="75.7" y="55">2</text>
<text x="77.2" y="56.8">DVDD</text>
<text x="116.9" y="56.8">PVDD</text>
<text x="118.4" y="55">27</text>
<text x="75.7" y="93.8">13</text>
<text x="77.2" y="95.6">AVDD</text>
<text x="116.9" y="95.6">PVDD</text>
<text x="118.4" y="93.8">16</text>
<text x="116.9" y="99.1">PVDD</text>
<text x="118.4" y="97.3">15</text>
<text x="116.9" y="173.2">PVDD</text>
<text x="118.4" y="171.4">28</text>
<text x="75.7" y="174.9">2</text>
<text x="77.2" y="176.7">DVDD</text>
<text x="116.9" y="176.7">PVDD</text>
<text x="118.4" y="174.9">27</text>
<text x="75.7" y="213.7">13</text>
<text x="77.2" y="215.5">AVDD</text>
<text x="116.9" y="215.5">PVDD</text>
<text x="118.4" y="213.7">16</text>
<text x="116.9" y="219">PVDD</text>
<text x="118.4" y="217.3">15</text>
</g>
<g font-size="3.2" fill="#00f">
<text x="75.7" y="58.5">3</text>
<text x="118.4" y="58.5">26</text>
<text x="75.7" y="62.1">4</text>
<text x="77.2" y="60.3">ADR/FAULT#</text>
<text x="77.2" y="63.8">VR_DIG</text>
<text x="116.9" y="63.8">BST_A+</text>
<text x="116.9" y="60.3">OUT_A+</text>
<text x="118.4" y="62.1">25</text>
<text x="75.7" y="69.1">6</text>
<text x="77.2" y="70.9">LRCLK</text>
<text x="116.9" y="70.9">OUT_A-</text>
<text x="118.4" y="69.1">23</text>
<text x="225.6" y="69.1">4</text>
<text x="227.1" y="70.9">4</text>
<text x="75.7" y="72.6">7</text>
<text x="75.7" y="76.2">8</text>
<text x="77.2" y="74.4">SCLK</text>
<text x="77.2" y="77.9">SDIN</text>
<text x="116.9" y="77.9">BST_B-</text>
<text x="116.9" y="74.4">BST_A-</text>
<text x="118.4" y="76.2">21</text>
<text x="118.4" y="72.6">22</text>
<text x="225.6" y="76.2">2</text>
<text x="225.6" y="72.6">3</text>
<text x="227.1" y="77.9">2</text>
<text x="227.1" y="74.4">3</text>
<text x="75.7" y="79.7">9</text>
<text x="75.7" y="83.2">10</text>
<text x="77.2" y="81.5">SDOUT</text>
<text x="116.9" y="81.5">OUT_B-</text>
<text x="118.4" y="79.7">20</text>
<text x="225.6" y="79.7">1</text>
<text x="227.1" y="81.5">1</text>
<text x="75.7" y="86.7">11</text>
<text x="77.2" y="85">SDA</text>
<text x="77.2" y="88.5">SCL</text>
<text x="116.9" y="88.5">BST_B+</text>
<text x="118.4" y="86.7">18</text>
<text x="75.7" y="90.3">12</text>
<text x="77.2" y="92">PDN#</text>
<text x="116.9" y="92">OUT_B+</text>
<text x="118.4" y="90.3">17</text>
<text x="75.7" y="178.5">3</text>
<text x="118.4" y="178.5">26</text>
<text x="75.7" y="182">4</text>
<text x="77.2" y="180.2">ADR/FAULT#</text>
<text x="77.2" y="183.8">VR_DIG</text>
<text x="116.9" y="183.8">BST_A+</text>
<text x="116.9" y="180.2">OUT_A+</text>
<text x="118.4" y="182">25</text>
<text x="75.7" y="189.1">6</text>
<text x="77.2" y="190.8">LRCLK</text>
<text x="116.9" y="190.8">OUT_A-</text>
<text x="118.4" y="189.1">23</text>
<text x="75.7" y="192.6">7</text>
<text x="75.7" y="196.1">8</text>
<text x="77.2" y="194.3">SCLK</text>
<text x="77.2" y="197.9">SDIN</text>
<text x="116.9" y="197.9">BST_B-</text>
<text x="116.9" y="194.3">BST_A-</text>
<text x="118.4" y="196.1">21</text>
<text x="118.4" y="192.6">22</text>
<text x="222.1" y="194.3">2</text>
<text x="222.1" y="197.9">1</text>
<text x="223.6" y="196.1">2</text>
<text x="75.7" y="199.6">9</text>
<text x="75.7" y="203.2">10</text>
<text x="77.2" y="201.4">SDOUT</text>
<text x="116.9" y="201.4">OUT_B-</text>
<text x="118.4" y="199.6">20</text>
<text x="223.6" y="199.6">1</text>
<text x="75.7" y="206.7">11</text>
<text x="77.2" y="204.9">SDA</text>
<text x="77.2" y="208.5">SCL</text>
<text x="116.9" y="208.5">BST_B+</text>
<text x="118.4" y="206.7">18</text>
<text x="75.7" y="210.2">12</text>
<text x="77.2" y="212">PDN#</text>
<text x="116.9" y="212">OUT_B+</text>
<text x="118.4" y="210.2">17</text>
</g>
</svg>
